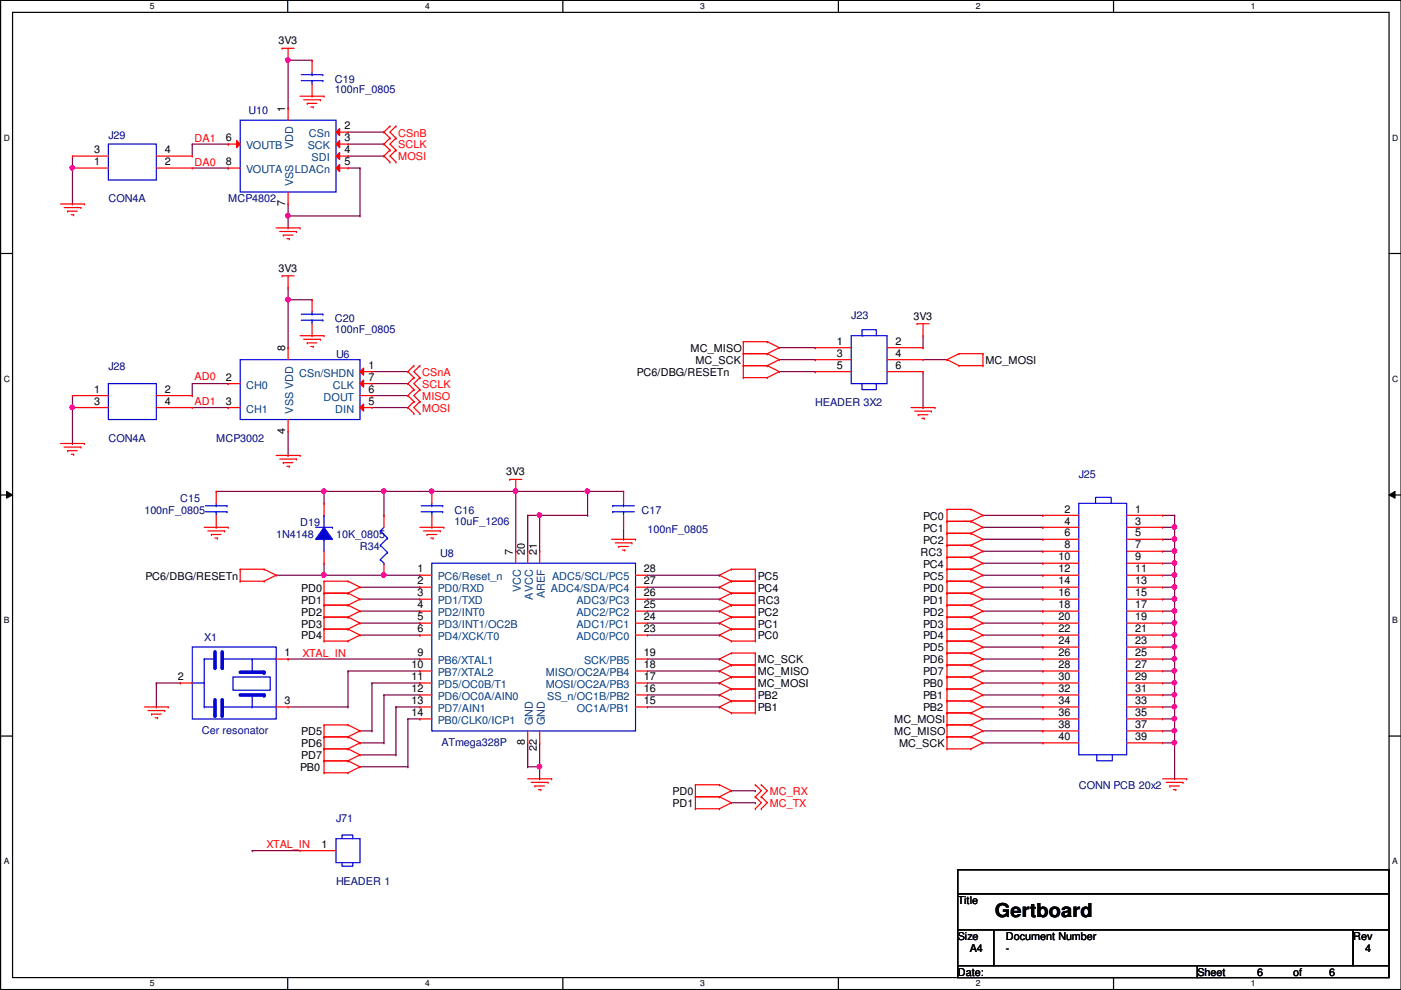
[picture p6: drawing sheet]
<svg xmlns="http://www.w3.org/2000/svg" width="297mm" height="210mm" viewBox="0 0 297 210" stroke-linecap="round" stroke-linejoin="round" font-family="sans-serif">
<path d="M.1 .1h296.9v209.8h-296.9zM2.7 2.6h291.8v204.7h-291.8z" fill="none" stroke="#000" stroke-width=".25"/>
<g fill="#fff">
<path d="M31.8 .3h1v2.1h-1z"/>
<path d="M31.8 207.6h1v2h-1z"/>
</g>
<path d="M61 .1v2.5M61 207.3v2.6" fill="none" stroke="#000" stroke-width=".25"/>
<g fill="#fff">
<path d="M90.1 .3h1v2.1h-1z"/>
<path d="M90.1 207.6h1v2h-1z"/>
</g>
<path d="M119.3 .1v2.5M119.3 207.3v2.6" fill="none" stroke="#000" stroke-width=".25"/>
<g fill="#fff">
<path d="M148.5 .3h1v2.1h-1z"/>
<path d="M148.5 207.6h1v2h-1z"/>
</g>
<path d="M177.8 .1v2.5M177.8 207.3v2.6" fill="none" stroke="#000" stroke-width=".25"/>
<g fill="#fff">
<path d="M206.9 .3h1v2.1h-1z"/>
<path d="M206.9 207.6h1v2h-1z"/>
</g>
<path d="M236.1 .1v2.5M236.1 207.3v2.6" fill="none" stroke="#000" stroke-width=".25"/>
<g fill="#fff">
<path d="M265.2 .3h1v2.1h-1z"/>
<path d="M265.2 207.6h1v2h-1z"/>
<path d="M.8 28.2h1.3v2h-1.3z"/>
<path d="M295.2 28.2h1.3v2h-1.3z"/>
<path d="M.8 79.3h1.3v2.1h-1.3z"/>
<path d="M295.2 79.3h1.3v2.1h-1.3z"/>
</g>
<path d="M.1 53.8h2.6M294.5 53.8h2.5" fill="none" stroke="#000" stroke-width=".25"/>
<g fill="#fff">
<path d="M.8 130.6h1.2v2h-1.2z"/>
<path d="M295.2 130.6h1.2v2h-1.2z"/>
</g>
<path d="M.1 105h2.6M294.5 105h2.5" fill="none" stroke="#000" stroke-width=".25"/>
<path d="M1.4 104.2l1.3 .8-1.3 .7zM294.5 105l1.3-.8v1.5z" fill="#000"/>
<path d="M1.4 104.2l1.3 .8-1.3 .7zM294.5 105l1.3-.8v1.5z" fill="none" stroke="#000" stroke-width=".21"/>
<g fill="#fff">
<path d="M.8 181.7h1.1v2h-1.1z"/>
<path d="M295.2 181.7h1.1v2h-1.1z"/>
</g>
<path d="M.1 156.1h2.6M294.5 156.1h2.5" fill="none" stroke="#000" stroke-width=".25"/>
<path d="M109.3 116.9h.1M109.3 104.2v12.7" fill="none" stroke="#800040" stroke-width=".25"/>
<circle cx="109.3" cy="104.2" r=".48" fill="#f0f"/>
<circle cx="109.3" cy="104.2" r=".48" fill="none" stroke="#f0f" stroke-width=".25"/>
<g fill="none" stroke="#800040" stroke-width=".25">
<path d="M45.8 104.2h22.9M68.7 104.2h.1M76.3 124.5h12.7M76.3 127.1h12.7M76.3 129.6h12.7M76.3 132.2h12.7M76.3 134.7h12.7M89 124.5h.1M89 127.1h.1M89 129.6h.1M89 132.2h.1M89 134.7h.1"/>
<path d="M137.3 124.5h15.2M137.3 122h15.2M152.5 124.5h.1M152.5 122h.1M114.4 157.6v5M137.3 149.9h15.2M152.5 149.9h.1M114.4 162.6h.1"/>
</g>
<circle cx="68.7" cy="104.2" r=".48" fill="#f0f"/>
<circle cx="68.7" cy="104.2" r=".48" fill="none" stroke="#f0f" stroke-width=".25"/>
<g fill="none" stroke="#800040" stroke-width=".25">
<path d="M61.1 12.8v10.1M61.1 22.9h.1M40.8 83.9h.1M48.4 81.4h.1M48.4 81.4h-7.6v2.5M61.1 96.6h.1M61.1 91.5v5.1M78.9 86.4h7.6M78.9 83.9h7.6M86.5 86.4h.1M86.5 83.9h.1M111.9 157.6v5"/>
<path d="M111.9 162.6h.1"/>
</g>
<circle cx="61" cy="12.7" r=".48" fill="#f0f"/>
<circle cx="61" cy="12.7" r=".48" fill="none" stroke="#f0f" stroke-width=".25"/>
<path d="M61.1 12.8h5.1M66.2 12.8h.1M73.8 30.6h7.6M73.8 33.1h7.6M81.4 30.6h.1M81.4 33.1h.1M78.9 81.4h7.6M86.5 81.4h.1M249 155h.1M249 152.5v2.5" fill="none" stroke="#800040" stroke-width=".25"/>
<circle cx="249" cy="155" r=".48" fill="#f0f"/>
<circle cx="249" cy="155" r=".48" fill="none" stroke="#f0f" stroke-width=".25"/>
<path d="M249 111.8h.1M249 109.3v2.5" fill="none" stroke="#800040" stroke-width=".25"/>
<circle cx="249" cy="111.8" r=".48" fill="#f0f"/>
<circle cx="249" cy="111.8" r=".48" fill="none" stroke="#f0f" stroke-width=".25"/>
<path d="M249 137.2h.1M249 134.7v2.5" fill="none" stroke="#800040" stroke-width=".25"/>
<circle cx="249" cy="137.2" r=".48" fill="#f0f"/>
<circle cx="249" cy="137.2" r=".48" fill="none" stroke="#f0f" stroke-width=".25"/>
<path d="M58.5 122h10.2M68.7 122h.1M137.3 127.1h.1M137.3 132.2h15.2M137.3 134.7h15.2M137.3 129.6h15.2M137.3 127.1h15.2M152.5 132.2h.1M152.5 134.7h.1M152.5 129.6h.1M76.3 162.6h10.2M86.5 162.6h.1" fill="none" stroke="#800040" stroke-width=".25"/>
<circle cx="68.7" cy="122" r=".48" fill="#f0f"/>
<circle cx="68.7" cy="122" r=".48" fill="none" stroke="#f0f" stroke-width=".25"/>
<path d="M81.4 109.3h.1M81.4 104.2v5.1M91.6 104.2h17.7M109.3 104.2h.1M81.4 122h7.6M89 122h.1" fill="none" stroke="#800040" stroke-width=".25"/>
<circle cx="81.4" cy="104.2" r=".48" fill="#f0f"/>
<circle cx="81.4" cy="104.2" r=".48" fill="none" stroke="#f0f" stroke-width=".25"/>
<path d="M109.3 104.2h22.9M111.9 109.3h.1M111.9 109.3v7.6M111.9 109.3h2.5M114.4 109.3h.1M124.6 104.2h.1M132.2 114.4h.1M132.2 104.2h.1M132.2 111.8v2.6" fill="none" stroke="#800040" stroke-width=".25"/>
<circle cx="114.4" cy="109.3" r=".48" fill="#f0f"/>
<circle cx="114.4" cy="109.3" r=".48" fill="none" stroke="#f0f" stroke-width=".25"/>
<path d="M124.6 104.2h.1M124.6 104.2v5.1" fill="none" stroke="#800040" stroke-width=".25"/>
<circle cx="124.5" cy="104.2" r=".48" fill="#f0f"/>
<circle cx="124.5" cy="104.2" r=".48" fill="none" stroke="#f0f" stroke-width=".25"/>
<path d="M165.2 78.8h7.6M172.8 78.8h.1M195.7 73.7h.1M195.7 71.2v2.5M195.7 78.8v7.6M195.7 86.4h.1M81.4 104.2h10.2M91.6 104.2h.1M114.4 109.3h.1M114.4 109.3v7.6M114.4 109.3h10.2M124.6 109.3h.1" fill="none" stroke="#800040" stroke-width=".25"/>
<circle cx="91.5" cy="104.2" r=".48" fill="#f0f"/>
<circle cx="91.5" cy="104.2" r=".48" fill="none" stroke="#f0f" stroke-width=".25"/>
<path d="M68.7 119.5v2.5M68.7 122h.1M68.7 122h12.7M81.4 122h.1" fill="none" stroke="#800040" stroke-width=".25"/>
<circle cx="81.4" cy="122" r=".48" fill="#f0f"/>
<circle cx="81.4" cy="122" r=".48" fill="none" stroke="#f0f" stroke-width=".25"/>
<g fill="none" stroke="#800040" stroke-width=".25">
<path d="M15.4 35.6h.1M15.4 33.1v2.5M73.8 28h7.6M81.4 28h.1M78.9 78.8h7.6M86.5 78.8h.1M195.7 76.3h5.1M200.8 76.3h.1M68.7 104.2h.1M68.7 104.2v2.6M68.7 104.2h12.7M81.4 104.2h.1"/>
<path d="M61.1 139.8h.1M61.1 139.8h27.9M137.3 139.8h15.2M152.5 139.8h.1M33.1 144.9h.1M33.1 144.9h5.1M61.1 149.9h12.7M73.8 142.3h.1M73.8 149.9h.1M73.8 142.3h15.2M73.8 142.3v7.6M78.9 144.9h.1"/>
<path d="M78.9 144.9v10.1M81.4 157.6h.1M81.4 147.4v10.2M83.9 149.9h.1M83.9 149.9v10.2M89 142.3h.1M137.3 142.3h15.2M137.3 144.9h15.2M152.5 142.3h.1M152.5 144.9h.1M155.1 167.7h5M155.1 170.3h5"/>
<path d="M160.1 167.7h.1M160.1 170.3h.1"/>
</g>
<circle cx="15.3" cy="35.6" r=".48" fill="#f0f"/>
<circle cx="15.3" cy="35.6" r=".48" fill="none" stroke="#f0f" stroke-width=".25"/>
<path d="M249 144.9h.1M249 142.3v2.6" fill="none" stroke="#800040" stroke-width=".25"/>
<circle cx="249" cy="144.8" r=".48" fill="#f0f"/>
<circle cx="249" cy="144.8" r=".48" fill="none" stroke="#f0f" stroke-width=".25"/>
<g fill="none" stroke="#800040" stroke-width=".25">
<path d="M40.8 35.6h7.6M48.4 35.6h.1M73.8 35.6h2.5M76.3 35.6h.1M76.3 35.6v10.2M61.1 48.3h.1M61.1 45.8v2.5M76.3 45.8h.1M15.4 94.1h.1M15.4 86.4v7.7M208.4 114.4h12.7M221.1 114.4h.1"/>
<path d="M246.5 116.9h2.5M249 116.9h.1M246.5 132.2h2.5M249 132.2h.1M249 139.8h.1M249 137.2v2.6M249 157.6v7.6M249 165.2h.1"/>
</g>
<circle cx="249" cy="139.7" r=".48" fill="#f0f"/>
<circle cx="249" cy="139.7" r=".48" fill="none" stroke="#f0f" stroke-width=".25"/>
<g fill="none" stroke="#800040" stroke-width=".25">
<path d="M15.4 35.6v7.7M15.4 43.3h.1M246.5 114.4h2.5M249 114.4h.1M208.4 139.8h12.7M221.1 139.8h.1M246.5 124.5h2.5M246.5 139.8h2.5M249 124.5h.1M249 139.8h.1M76.3 155h2.6M78.9 155h.1"/>
<path d="M81.4 147.4h.1M81.4 147.4h7.6M249 149.9h.1M249 147.4v2.5"/>
</g>
<circle cx="249" cy="149.9" r=".48" fill="#f0f"/>
<circle cx="249" cy="149.9" r=".48" fill="none" stroke="#f0f" stroke-width=".25"/>
<path d="M249 152.5h.1M249 149.9v2.6" fill="none" stroke="#800040" stroke-width=".25"/>
<circle cx="249" cy="152.4" r=".48" fill="#f0f"/>
<circle cx="249" cy="152.4" r=".48" fill="none" stroke="#f0f" stroke-width=".25"/>
<path d="M246.5 109.3h2.5M249 109.3h.1M249 114.4h.1M249 111.8v2.6M246.5 149.9h2.5M249 147.4h.1M249 149.9h.1M249 144.9v2.5" fill="none" stroke="#800040" stroke-width=".25"/>
<circle cx="249" cy="114.3" r=".48" fill="#f0f"/>
<circle cx="249" cy="114.3" r=".48" fill="none" stroke="#f0f" stroke-width=".25"/>
<path d="M78.9 144.9h10.1M89 144.9h.1M249 157.6h.1M249 155v2.6" fill="none" stroke="#800040" stroke-width=".25"/>
<circle cx="249" cy="157.5" r=".48" fill="#f0f"/>
<circle cx="249" cy="157.5" r=".48" fill="none" stroke="#f0f" stroke-width=".25"/>
<path d="M208.4 122h12.7M221.1 122h.1M249 132.2h.1M249 129.6v2.6" fill="none" stroke="#800040" stroke-width=".25"/>
<circle cx="249" cy="132.1" r=".48" fill="#f0f"/>
<circle cx="249" cy="132.1" r=".48" fill="none" stroke="#f0f" stroke-width=".25"/>
<path d="M61.1 45.8h.1M61.1 43.3v2.5" fill="none" stroke="#800040" stroke-width=".25"/>
<circle cx="61" cy="45.8" r=".48" fill="#f0f"/>
<circle cx="61" cy="45.8" r=".48" fill="none" stroke="#f0f" stroke-width=".25"/>
<path d="M114.4 165.2h.1M114.4 162.6v2.6" fill="none" stroke="#800040" stroke-width=".25"/>
<circle cx="114.4" cy="162.6" r=".48" fill="#f0f"/>
<circle cx="114.4" cy="162.6" r=".48" fill="none" stroke="#f0f" stroke-width=".25"/>
<path d="M61.1 45.8h.1M61.1 45.8h15.2M249 119.5h.1M249 116.9v2.6M208.4 132.2h12.7M221.1 132.2h.1M86.5 152.5h.1M86.5 152.5v10.1M246.5 155h2.5M249 155h.1" fill="none" stroke="#800040" stroke-width=".25"/>
<circle cx="249" cy="119.4" r=".48" fill="#f0f"/>
<circle cx="249" cy="119.4" r=".48" fill="none" stroke="#f0f" stroke-width=".25"/>
<path d="M208.4 109.3h12.7M221.1 109.3h.1M246.5 119.5h2.5M249 119.5h.1M208.4 129.6h12.7M221.1 129.6h.1M246.5 134.7h2.5M249 134.7h.1M249 127.1h.1M249 124.5v2.6M208.4 144.9h12.7M221.1 144.9h.1" fill="none" stroke="#800040" stroke-width=".25"/>
<circle cx="249" cy="127" r=".48" fill="#f0f"/>
<circle cx="249" cy="127" r=".48" fill="none" stroke="#f0f" stroke-width=".25"/>
<path d="M249 124.5h.1M249 122v2.5" fill="none" stroke="#800040" stroke-width=".25"/>
<circle cx="249" cy="124.5" r=".48" fill="#f0f"/>
<circle cx="249" cy="124.5" r=".48" fill="none" stroke="#f0f" stroke-width=".25"/>
<path d="M15.4 86.4h.1M15.4 83.9v2.5M76.3 160.1h7.6M83.9 160.1h.1" fill="none" stroke="#800040" stroke-width=".25"/>
<circle cx="15.3" cy="86.4" r=".48" fill="#f0f"/>
<circle cx="15.3" cy="86.4" r=".48" fill="none" stroke="#f0f" stroke-width=".25"/>
<path d="M246.5 111.8h2.5M249 111.8h.1M246.5 122h2.5M249 122h.1M246.5 147.4h2.5M249 147.4h.1" fill="none" stroke="#800040" stroke-width=".25"/>
<circle cx="249" cy="147.4" r=".48" fill="#f0f"/>
<circle cx="249" cy="147.4" r=".48" fill="none" stroke="#f0f" stroke-width=".25"/>
<path d="M249 129.6h.1M249 127.1v2.5" fill="none" stroke="#800040" stroke-width=".25"/>
<circle cx="249" cy="129.6" r=".48" fill="#f0f"/>
<circle cx="249" cy="129.6" r=".48" fill="none" stroke="#f0f" stroke-width=".25"/>
<g fill="none" stroke="#800040" stroke-width=".25">
<path d="M208.4 111.8h12.7M221.1 111.8h.1M249 116.9h.1M249 114.4v2.5M246.5 129.6h2.5M246.5 127.1h2.5M246.5 137.2h2.5M249 129.6h.1M249 127.1h.1M249 137.2h.1M76.3 157.6h.1M76.3 157.6h5.1"/>
<path d="M83.9 149.9h5.1M89 149.9h.1M208.4 147.4h12.7M221.1 147.4h.1M246.5 144.9h2.5M246.5 142.3h2.5M246.5 152.5h2.5M249 144.9h.1M249 142.3h.1M249 152.5h.1M111.9 162.6h2.5M114.4 162.6h.1"/>
</g>
<circle cx="249" cy="116.9" r=".48" fill="#f0f"/>
<circle cx="249" cy="116.9" r=".48" fill="none" stroke="#f0f" stroke-width=".25"/>
<path d="M249 139.8v2.5M208.4 142.3h12.7M221.1 142.3h.1M249 142.3h.1" fill="none" stroke="#800040" stroke-width=".25"/>
<circle cx="249" cy="142.3" r=".48" fill="#f0f"/>
<circle cx="249" cy="142.3" r=".48" fill="none" stroke="#f0f" stroke-width=".25"/>
<g fill="none" stroke="#800040" stroke-width=".25">
<path d="M208.4 119.5h12.7M208.4 116.9h12.7M221.1 119.5h.1M221.1 116.9h.1M249 119.5v2.5M208.4 134.7h12.7M208.4 137.2h12.7M208.4 127.1h12.7M221.1 134.7h.1M221.1 137.2h.1M221.1 127.1h.1M249 122h.1"/>
<path d="M33.1 149.9h.1M33.1 144.9v5"/>
</g>
<circle cx="249" cy="122" r=".48" fill="#f0f"/>
<circle cx="249" cy="122" r=".48" fill="none" stroke="#f0f" stroke-width=".25"/>
<path d="M249 134.7h.1M249 132.2v2.5M86.5 152.5h2.5M89 152.5h.1" fill="none" stroke="#800040" stroke-width=".25"/>
<circle cx="249" cy="134.7" r=".48" fill="#f0f"/>
<circle cx="249" cy="134.7" r=".48" fill="none" stroke="#f0f" stroke-width=".25"/>
<g fill="none" stroke="#800040" stroke-width=".25">
<path d="M40.8 30.6h.1M40.8 30.6v2.5M40.8 30.6h7.6M48.4 30.6h.1M61.1 73.7h.1M66.2 63.6h.1M66.2 63.6h-5.1v10.1M40.8 86.4h7.6M48.4 86.4h.1M208.4 124.5h12.7M221.1 124.5h.1M137.3 147.4h15.2"/>
<path d="M152.5 147.4h.1M208.4 157.6h12.7M208.4 149.9h12.7M208.4 152.5h12.7M208.4 155h12.7M221.1 157.6h.1M221.1 149.9h.1M221.1 152.5h.1M221.1 155h.1M246.5 157.6h2.5M249 157.6h.1"/>
</g>
<circle cx="61" cy="63.5" r=".48" fill="#f0f"/>
<circle cx="61" cy="63.5" r=".48" fill="none" stroke="#f0f" stroke-width=".25"/>
<path d="M61.1 63.6h.1M61.1 61v2.6M165.2 76.3h7.6M165.2 73.7h7.6M172.8 76.3h.1M172.8 73.7h.1M53.5 180.4h.1M53.5 180.4h10.1" fill="none" stroke="#800040" stroke-width=".25"/>
<g fill="none" stroke="#f00" stroke-width=".25">
<path d="M59.8 10.2h.1M59.8 10.2h2.6M61.1 12.8h.1M61.1 10.2v2.6M63.6 20.4h5.1M64.4 21.2h3.5M65.1 21.9h.1M65.1 21.9h2.1M65.9 22.7h.5M66.4 22.7h.1M67.9 21.2h.1M68.7 20.4h.1"/>
<path d="M82.7 31.8h.1M82.7 34.4h.1M82.7 29.3h.1M82.7 26.8h.1M82.7 31.8l-1.3 1.3 1.3 1.3M82.7 29.3l-1.3 1.3 1.3 1.2M82.7 26.8l-1.3 1.2 1.3 1.3M83.9 34.4h.1M83.9 31.8h.1M83.9 29.3h.1M83.9 26.8h.1M83.9 31.8l-1.2 1.3 1.2 1.3"/>
<path d="M83.9 29.3l-1.2 1.3 1.2 1.2M83.9 26.8l-1.2 1.2 1.2 1.3M12.8 43.3h5.1M13.6 44h3.5M14.3 44.8h.1M14.3 44.8h2.1M15.1 45.6h.5M15.6 45.6h.1M17.1 44h.1M17.9 43.3h.1M58.5 48.3h5.1M59.3 49.1h3.6"/>
<path d="M59.8 58.5h.1M59.8 58.5h2.6M60.1 49.9h.1M60.1 49.9h2M60.8 50.6h.5M61.1 58.5v2.5M61.3 50.6h.1M62.9 49.1h.1M63.6 48.3h.1M61.1 61h.1M63.6 71.2h5.1M64.4 72h3.5"/>
<path d="M65.1 72.7h.1M65.1 72.7h2.1M65.9 73.5h.5M66.4 73.5h.1M67.9 72h.1M68.7 71.2h.1M87.8 77.6h.1M87.8 77.6l-1.3 1.2 1.3 1.3M89 77.6h.1M89 77.6l-1.2 1.2 1.2 1.3M157.6 77.6h.1M157.6 75h.1"/>
<path d="M157.6 72.5h.1M157.6 77.6h5.1M157.6 72.5v7.6M157.6 75h5.1M157.6 72.5h5.1M162.7 77.6h.1M162.7 75h.1M162.7 72.5h.1M162.7 77.6l2.5 1.2M162.7 75l2.5 1.3M162.7 72.5l2.5 1.2M165.2 78.8h.1"/>
<path d="M165.2 76.3h.1M165.2 73.7h.1M165.2 78.8l-2.5 1.3M165.2 76.3l-2.5 1.3M165.2 73.7l-2.5 1.3M194.4 68.7h.1M194.4 68.7h2.6M195.7 71.2h.1M195.7 68.7v2.5M200.8 76.3h.1M200.8 76.3l2.5 1.3M203.3 75h.1"/>
<path d="M203.3 77.6h.1M203.3 77.6h5.1M203.3 75h5.1M203.3 75l-2.5 1.3M208.4 77.6h.1M208.4 75h.1M208.4 75v2.6M12.8 94.1h5.1M13.6 94.8h3.5M14.3 95.6h.1M14.3 95.6h2.1M15.1 96.4h.5"/>
<path d="M15.6 96.4h.1M17.1 94.8h.1M17.9 94.1h.1M58.5 96.6h5.1M59.3 97.4h3.6M60.1 98.1h.1M60.1 98.1h2M60.8 98.9h.5M61.3 98.9h.1M62.9 97.4h.1M63.6 96.6h.1M87.8 82.6h.1"/>
<path d="M87.8 85.2h.1M87.8 87.7h.1M87.8 80.1h.1M87.8 82.6l-1.3 1.3 1.3 1.3M87.8 85.2l-1.3 1.2 1.3 1.3M87.8 80.1l-1.3 1.3 1.3 1.2M89 85.2h.1M89 82.6h.1M89 87.7h.1M89 80.1h.1M89 82.6l-1.2 1.3 1.2 1.3M89 85.2l-1.2 1.2 1.2 1.3"/>
<path d="M89 80.1l-1.2 1.3 1.2 1.2M157.6 80.1h.1M157.6 80.1h5.1M162.7 80.1h.1M193.2 86.4h5M193.9 87.2h3.6M194.7 88h.1M194.7 88h2M195.4 88.7h.6M196 88.7h.1M197.5 87.2h.1M198.2 86.4h.1"/>
<path d="M43.3 111.8h5.1M44.1 112.6h3.5M44.8 113.4h.1M44.8 113.4h2.1M45.6 114.1h.5M46.1 114.1h.1M47.6 112.6h.1M48.4 111.8h.1M89 111.8h5.1M89.8 112.6h3.5M90.5 113.4h.1M90.5 113.4h2.1"/>
<path d="M91.3 114.1h.5M91.8 114.1h.1M93.3 112.6h.1M94.1 111.8h.1M108.1 101.7h.1M108.1 101.7h2.5M109.3 104.2h.1M109.3 101.7v2.5M129.7 114.4h5M130.4 115.1h3.6M131.2 115.9h.1M131.2 115.9h2"/>
<path d="M131.9 116.7h.6M132.5 116.7h.1M134 115.1h.1M134.7 114.4h.1M200.8 110.6h.1M200.8 113.1h.1M200.8 118.2h.1M200.8 108h.1M200.8 115.7h.1M200.8 113.1h5.1M200.8 110.6h5.1M200.8 108v50.8"/>
<path d="M200.8 118.2h5.1M200.8 108h5.1M200.8 115.7h5.1M205.9 113.1h.1M205.9 110.6h.1M205.9 118.2h.1M205.9 108h.1M205.9 115.7h.1M205.9 110.6l2.5 1.2M205.9 118.2l2.5 1.3M205.9 108l2.5 1.3M205.9 113.1l2.5 1.3"/>
<path d="M205.9 115.7l2.5 1.2M208.4 111.8h.1M208.4 119.5h.1M208.4 109.3h.1M208.4 114.4h.1M208.4 116.9h.1M208.4 111.8l-2.5 1.3M208.4 119.5l-2.5 1.2M208.4 109.3l-2.5 1.3M208.4 114.4l-2.5 1.3M208.4 116.9l-2.5 1.3M50.9 123.3h.1"/>
<path d="M50.9 120.7h.1M50.9 123.3h5.1M50.9 120.7h5.1M50.9 120.7v2.6M56 120.7h.1M56 123.3h.1M56 120.7l2.5 1.3M58.5 122h.1M58.5 122l-2.5 1.3M68.7 125.8h.1M68.7 123.3h.1M68.7 128.4h.1"/>
<path d="M68.7 130.9h.1M68.7 133.4h.1M68.7 136h.1M68.7 123.3h5.1M68.7 125.8h5.1M68.7 123.3v12.7M68.7 128.4h5.1M68.7 130.9h5.1M68.7 133.4h5.1M68.7 136h5.1M73.8 123.3h.1M73.8 125.8h.1"/>
<path d="M73.8 128.4h.1M73.8 130.9h.1M73.8 133.4h.1M73.8 136h.1M73.8 123.3l2.5 1.2M73.8 125.8l2.5 1.3M73.8 128.4l2.5 1.2M73.8 130.9l2.5 1.3M73.8 133.4l2.5 1.3M76.3 124.5h.1M76.3 127.1h.1M76.3 129.6h.1"/>
<path d="M76.3 132.2h.1M76.3 134.7h.1M76.3 124.5l-2.5 1.3M76.3 127.1l-2.5 1.3M76.3 129.6l-2.5 1.3M76.3 132.2l-2.5 1.2M76.3 134.7l-2.5 1.3M152.5 124.5h.1M152.5 122h.1M152.5 134.7h.1M152.5 132.2h.1M152.5 129.6h.1"/>
<path d="M152.5 127.1h.1M152.5 139.8h.1M152.5 124.5l2.6 1.3M152.5 122l2.6 1.3M152.5 134.7l2.6 1.3M152.5 132.2l2.6 1.2M152.5 129.6l2.6 1.3M152.5 127.1l2.6 1.3M152.5 139.8l2.6 1.3M155.1 123.3h.1M155.1 125.8h.1M155.1 120.7h.1"/>
<path d="M155.1 133.4h.1M155.1 136h.1M155.1 130.9h.1M155.1 128.4h.1M155.1 138.5h.1M155.1 123.3h5M155.1 125.8h5M155.1 128.4h5M155.1 130.9h5M155.1 133.4h5M155.1 136h5M155.1 123.3l-2.6 1.2"/>
<path d="M155.1 120.7h5M155.1 120.7l-2.6 1.3M155.1 133.4l-2.6 1.3M155.1 130.9l-2.6 1.3M155.1 128.4l-2.6 1.2M155.1 125.8l-2.6 1.3M155.1 138.5h5M155.1 138.5l-2.6 1.3M160.1 125.8h.1M160.1 123.3h.1M160.1 120.7h.1M160.1 136h.1"/>
<path d="M160.1 133.4h.1M160.1 130.9h.1M160.1 128.4h.1M160.1 138.5h.1M160.1 120.7v15.3M160.1 138.5v12.7M200.8 120.7h.1M200.8 123.3h.1M200.8 125.8h.1M200.8 138.5h.1M200.8 136h.1M200.8 133.4h.1"/>
<path d="M200.8 130.9h.1M200.8 128.4h.1M200.8 123.3h5.1M200.8 125.8h5.1M200.8 128.4h5.1M200.8 130.9h5.1M200.8 133.4h5.1M200.8 136h5.1M200.8 120.7h5.1M200.8 138.5h5.1M205.9 120.7h.1M205.9 123.3h.1"/>
<path d="M205.9 125.8h.1M205.9 136h.1M205.9 138.5h.1M205.9 130.9h.1M205.9 133.4h.1M205.9 128.4h.1M205.9 120.7l2.5 1.3M205.9 123.3l2.5 1.2M205.9 136l2.5 1.2M205.9 130.9l2.5 1.3M205.9 138.5l2.5 1.3M205.9 128.4l2.5 1.2"/>
<path d="M205.9 133.4l2.5 1.3M205.9 125.8l2.5 1.3M208.4 122h.1M208.4 124.5h.1M208.4 137.2h.1M208.4 132.2h.1M208.4 139.8h.1M208.4 129.6h.1M208.4 134.7h.1M208.4 127.1h.1M208.4 122l-2.5 1.3M208.4 124.5l-2.5 1.3"/>
<path d="M208.4 137.2l-2.5 1.3M208.4 132.2l-2.5 1.2M208.4 139.8l-2.5 1.3M208.4 129.6l-2.5 1.3M208.4 134.7l-2.5 1.3M208.4 127.1l-2.5 1.3M30.6 149.9h5.1M31.4 150.7h3.5M32.1 151.5h.1M32.1 151.5h2.1M32.9 152.2h.5M33.4 152.2h.1"/>
<path d="M34.9 150.7h.1M35.7 149.9h.1M68.7 158.8h.1M68.7 156.3h.1M68.7 153.8h.1M68.7 153.8v10.1M68.7 156.3h5.1M68.7 158.8h5.1M68.7 153.8h5.1M73.8 156.3h.1M73.8 158.8h.1M73.8 153.8h.1"/>
<path d="M73.8 156.3l2.5 1.3M73.8 153.8l2.5 1.2M73.8 158.8l2.5 1.3M76.3 157.6h.1M76.3 155h.1M76.3 157.6l-2.5 1.2M76.3 155l-2.5 1.3M152.5 149.9h.1M152.5 142.3h.1M152.5 144.9h.1M152.5 147.4h.1M152.5 149.9l2.6 1.3"/>
<path d="M152.5 142.3l2.6 1.3M152.5 144.9l2.6 1.2M152.5 147.4l2.6 1.3M155.1 148.7h.1M155.1 151.2h.1M155.1 141.1h.1M155.1 143.6h.1M155.1 146.1h.1M155.1 148.7h5M155.1 148.7l-2.6 1.2M155.1 151.2h5M155.1 141.1h5"/>
<path d="M155.1 143.6h5M155.1 146.1h5M155.1 141.1l-2.6 1.2M155.1 143.6l-2.6 1.3M155.1 146.1l-2.6 1.3M160.1 151.2h.1M160.1 148.7h.1M160.1 141.1h.1M160.1 143.6h.1M160.1 146.1h.1M200.8 141.1h.1M200.8 143.6h.1"/>
<path d="M200.8 146.1h.1M200.8 148.7h.1M200.8 151.2h.1M200.8 153.8h.1M200.8 156.3h.1M200.8 158.8h.1M200.8 148.7h5.1M200.8 151.2h5.1M200.8 156.3h5.1M200.8 158.8h5.1M200.8 153.8h5.1M200.8 141.1h5.1"/>
<path d="M200.8 143.6h5.1M200.8 146.1h5.1M205.9 141.1h.1M205.9 143.6h.1M205.9 148.7h.1M205.9 146.1h.1M205.9 151.2h.1M205.9 153.8h.1M205.9 156.3h.1M205.9 158.8h.1M205.9 151.2l2.5 1.3M205.9 156.3l2.5 1.3"/>
<path d="M205.9 153.8l2.5 1.2M205.9 141.1l2.5 1.2M205.9 146.1l2.5 1.3M205.9 143.6l2.5 1.3M205.9 148.7l2.5 1.2M208.4 142.3h.1M208.4 147.4h.1M208.4 144.9h.1M208.4 149.9h.1M208.4 152.5h.1M208.4 155h.1M208.4 157.6h.1"/>
<path d="M208.4 142.3l-2.5 1.3M208.4 147.4l-2.5 1.3M208.4 144.9l-2.5 1.2M208.4 149.9l-2.5 1.3M208.4 152.5l-2.5 1.3M208.4 155l-2.5 1.3M208.4 157.6l-2.5 1.2M68.7 163.9h.1M68.7 161.4h.1M68.7 161.4h5.1M68.7 163.9h5.1M73.8 161.4h.1"/>
<path d="M73.8 163.9h.1M73.8 161.4l2.5 1.2M76.3 162.6h.1M76.3 160.1h.1M76.3 162.6l-2.5 1.3M76.3 160.1l-2.5 1.3M111.9 165.2h5.1M112.6 165.9h3.6M113.4 166.7h.1M113.4 166.7h2M114.2 167.5h.5M114.7 167.5h.1"/>
<path d="M116.2 165.9h.1M117 165.2h.1M147.4 169h.1M147.4 166.5h.1M147.4 171.5h.1M147.4 166.5h5.1M147.4 169h5.1M147.4 166.5v5M147.4 171.5h5.1M152.5 166.5h.1M152.5 169h.1M152.5 171.5h.1"/>
<path d="M152.5 166.5l2.6 1.2M152.5 169l2.6 1.3M155.1 167.7h.1M155.1 170.3h.1M155.1 167.7l-2.6 1.3M155.1 170.3l-2.6 1.2M160.1 166.5h.1M160.1 169h.1M160.1 171.5h.1M160.1 166.5l1.3 1.2-1.3 1.3M160.1 169l1.3 1.3-1.3 1.2M161.4 166.5h.1"/>
<path d="M161.4 169h.1M161.4 171.5h.1M161.4 166.5l1.3 1.2-1.3 1.3M161.4 169l1.3 1.3-1.3 1.2M246.5 165.2h5.1M247.3 165.9h3.5M248 166.7h.1M248 166.7h2.1M248.8 167.5h.5M249.3 167.5h.1M250.8 165.9h.1M251.6 165.2h.1"/>
</g>
<path d="M203.1 184.5h91.4v5.1h-91.4zM203.1 189.6h91.4v7.6h-91.4zM203.1 197.2h7.6v7.6h-7.6zM210.7 197.2h76.2v7.6h-76.2zM286.9 197.2h7.6v7.6h-7.6zM203.1 204.8h50.8v2.5h-50.8zM253.9 204.8h40.6v2.5h-40.6z" fill="none" stroke="#000" stroke-width=".25"/>
<path d="M66.9 111.8h3.6M68.7 114.4h.1M68.7 109.3h.1M68.7 109.3v2.5M68.7 114.4v2.5M70.5 111.8h.1" fill="none" stroke="#00f" stroke-width=".25"/>
<path d="M68.7 111.8l1.8 2.6h-3.6z" fill-rule="evenodd" fill="#00f"/>
<g fill="none" stroke="#00f" stroke-width=".25">
<path d="M63.9 17.1h4.5M63.9 15.8h4.5M66.2 15.8h.1M66.2 17.1h.1M66.2 15.3v.5M66.2 17.1v.8M68.4 17.1h.1M68.4 15.8h.1M23 30.6h10.1v7.6h-10.1zM43.6 108.5h4.5M43.6 107.3h4.5M45.8 107.3h.1"/>
<path d="M45.8 108.5h.1M45.8 106.8v.5M45.8 108.5v.8M48.1 108.5h.1M48.1 107.3h.1M68.7 111.8l1.8 2.6h-3.6zM49.4 143.6h7.9v2.8h-7.9z"/>
</g>
<g fill="none" stroke="#f00" stroke-width=".25">
<path d="M66.2 12.8h.1M66.2 12.8v2.5M66.2 17.9v2.5M15.4 35.6h.1M15.4 33.1h.1M15.4 35.6h7.6M15.4 33.1h7.6M33.1 35.6h7.7M33.1 33.1h7.7M40.8 35.6h.1M40.8 33.1h.1M66.2 20.4h.1"/>
<path d="M45.8 104.2h.1M45.8 111.8h.1M45.8 104.2v2.6M45.8 109.3v2.5M68.7 119.5h.1M68.7 106.8h.1M68.7 106.8v2.5M68.7 116.9v2.6"/>
</g>
<path d="M50.9 142.6h5.1" fill="none" stroke="#00f" stroke-width=".76"/>
<circle cx="56" cy="142.6" r=".38" fill="#00f"/>
<path d="M50.9 147.4h5.1" fill="none" stroke="#00f" stroke-width=".76"/>
<circle cx="56" cy="147.4" r=".38" fill="#00f"/>
<path d="M47.1 139.8h.1M47.1 139.8h11.4M53.5 139.8h.1M53.5 139.8v2.5M53.5 142.3h.1M53.5 149.9h.1M53.5 147.4h.1M53.5 147.4v2.5M53.5 149.9h5" fill="none" stroke="#00f" stroke-width=".25"/>
<path d="M47.1 138.3v3.3" fill="none" stroke="#00f" stroke-width=".76"/>
<circle cx="47.1" cy="141.6" r=".38" fill="#00f"/>
<path d="M45.6 138.3v3.3" fill="none" stroke="#00f" stroke-width=".76"/>
<circle cx="45.6" cy="141.6" r=".38" fill="#00f"/>
<path d="M43.3 139.8h.1M43.3 139.8h2.3M43.3 139.8v10.1M40.8 144.9h2.5M43.3 149.9h.1M43.3 144.9h.1M43.3 149.9h2.5M45.8 149.9h.1M47.4 149.9h.1M47.4 149.9h6.1" fill="none" stroke="#00f" stroke-width=".25"/>
<path d="M47.1 148.4v3.3" fill="none" stroke="#00f" stroke-width=".76"/>
<circle cx="47.1" cy="151.7" r=".38" fill="#00f"/>
<path d="M45.6 148.4v3.3" fill="none" stroke="#00f" stroke-width=".76"/>
<circle cx="45.6" cy="151.7" r=".38" fill="#00f"/>
<g fill="none" stroke="#00f" stroke-width=".25">
<path d="M50.9 25.5h20.3v15.2h-20.3zM63.9 67.9h4.5M63.9 66.6h4.5M66.2 66.6h.1M66.2 67.9h.1M66.2 66.1v.5M66.2 67.9v.8M68.4 67.9h.1M68.4 66.6h.1M23 81.4h10.1v7.6h-10.1zM89.3 108.5h4.5M89.3 107.3h4.5"/>
<path d="M91.6 107.3h.1M91.6 108.5h.1M91.6 106.8v.5M91.6 108.5v.8M93.8 108.5h.1M93.8 107.3h.1M228.7 106.8h10.2v53.3h-10.2zM232.3 106.8v-1.3h3.3v1.3M40.8 137.2h17.7v15.3h-17.7zM232.5 160.1v1.3h3.3v-1.3"/>
</g>
<g fill="none" stroke="#f00" stroke-width=".25">
<path d="M61.1 22.9h.1M61.1 22.9v2.6M66.2 63.6h.1M66.2 71.2h.1M66.2 63.6v2.5M66.2 68.7v2.5M15.4 83.9h.1M15.4 86.4h.1M15.4 83.9h7.6M15.4 86.4h7.6M33.1 83.9h7.7M33.1 86.4h7.7"/>
<path d="M40.8 83.9h.1M40.8 86.4h.1M91.6 104.2h.1M91.6 111.8h.1M91.6 104.2v2.6M91.6 109.3v2.5M221.1 109.3h.1M221.1 111.8h.1M221.1 114.4h.1M221.1 116.9h.1M221.1 119.5h.1M221.1 109.3h7.6"/>
<path d="M221.1 111.8h7.6M221.1 114.4h7.6M221.1 116.9h7.6M221.1 119.5h7.6M238.9 109.3h7.6M238.9 111.8h7.6M238.9 114.4h7.6M238.9 116.9h7.6M238.9 119.5h7.6M246.5 119.5h.1M246.5 116.9h.1M246.5 114.4h.1"/>
<path d="M246.5 111.8h.1M246.5 109.3h.1M58.5 139.8h2.6M61.1 139.8h.1M221.1 122h.1M221.1 124.5h.1M221.1 127.1h.1M221.1 129.6h.1M221.1 132.2h.1M221.1 137.2h.1M221.1 134.7h.1M221.1 139.8h.1"/>
<path d="M221.1 139.8h7.6M221.1 122h7.6M221.1 124.5h7.6M221.1 127.1h7.6M221.1 129.6h7.6M221.1 132.2h7.6M221.1 137.2h7.6M221.1 134.7h7.6M238.9 139.8h7.6M238.9 122h7.6M238.9 124.5h7.6M238.9 127.1h7.6"/>
<path d="M238.9 129.6h7.6M238.9 132.2h7.6M238.9 137.2h7.6M238.9 134.7h7.6M246.5 139.8h.1M246.5 137.2h.1M246.5 134.7h.1M246.5 132.2h.1M246.5 129.6h.1M246.5 127.1h.1M246.5 124.5h.1M246.5 122h.1"/>
<path d="M38.2 144.9h.1M38.2 144.9h2.6M58.5 149.9h2.6M61.1 149.9h.1M221.1 142.3h.1M221.1 144.9h.1M221.1 147.4h.1M221.1 149.9h.1M221.1 152.5h.1M221.1 155h.1M221.1 157.6h.1M221.1 144.9h7.6"/>
<path d="M221.1 149.9h7.6M221.1 142.3h7.6M221.1 147.4h7.6M221.1 152.5h7.6M221.1 155h7.6M221.1 157.6h7.6M238.9 144.9h7.6M238.9 149.9h7.6M238.9 142.3h7.6M238.9 147.4h7.6M238.9 152.5h7.6M238.9 155h7.6"/>
<path d="M238.9 157.6h7.6M246.5 157.6h.1M246.5 155h.1M246.5 152.5h.1M246.5 149.9h.1M246.5 147.4h.1M246.5 144.9h.1M246.5 142.3h.1"/>
</g>
<path d="M71.2 28l.8-.7v1.5z" fill="#f00"/>
<path d="M71.2 28l.8-.7v1.5zM71.2 28h2.6M73.8 28h.1" fill="none" stroke="#f00" stroke-width=".25"/>
<path d="M71.2 30.6l.8-.8v1.5z" fill="#f00"/>
<path d="M71.2 30.6l.8-.8v1.5zM71.2 30.6h2.6M73.8 30.6h.1" fill="none" stroke="#f00" stroke-width=".25"/>
<path d="M71.2 33.1l.8-.8v1.6z" fill="#f00"/>
<path d="M71.2 33.1l.8-.8v1.6zM71.2 33.1h2.6M73.8 33.1h.1" fill="none" stroke="#f00" stroke-width=".25"/>
<path d="M71.2 35.6l.8-.7v1.5z" fill="#f00"/>
<path d="M71.2 35.6l.8-.7v1.5zM71.2 35.6h2.6M73.8 35.6h.1" fill="none" stroke="#f00" stroke-width=".25"/>
<path d="M50.2 29.8l.7 .8-.7 .7z" fill="#f00"/>
<g fill="none" stroke="#f00" stroke-width=".25">
<path d="M48.4 30.6h.1M48.4 35.6h.1M48.4 30.6h2.5M48.4 35.6h2.5M50.2 29.8l.7 .8-.7 .7zM61.1 43.3h.1M61.1 40.7v2.6M61.1 73.7h.1M61.1 73.7v2.6M48.4 81.4h.1M48.4 86.4h.1M48.4 81.4h2.5"/>
<path d="M48.4 86.4h2.5M61.1 91.5h.1M61.1 89v2.5M81.4 109.3h.1M81.4 109.3v2.5M81.4 119.5v2.5M81.4 122h.1"/>
</g>
<g fill="none" stroke="#00f" stroke-width=".25">
<path d="M50.9 76.3h25.4v12.7h-25.4zM80.6 112.6h.1M80.6 115.7h.1M80.6 118.7h.1M80.6 112.6l1.6 1.5M80.6 115.7l1.6 1.5M80.6 118.7l.8 .8M81.4 119.5h.1M81.4 111.8l-.8 .8M82.2 114.1h.1M82.2 117.2h.1M82.2 114.1l-1.6 1.6"/>
<path d="M82.2 117.2l-1.6 1.5"/>
</g>
<path d="M76.3 78.8l.8-.7v1.5z" fill="#f00"/>
<path d="M76.3 78.8l.8-.7v1.5zM76.3 78.8h2.6M78.9 78.8h.1" fill="none" stroke="#f00" stroke-width=".25"/>
<path d="M76.3 81.4l.8-.8v1.5z" fill="#f00"/>
<path d="M76.3 81.4l.8-.8v1.5zM76.3 81.4h2.6M76.3 83.9h2.6M78.9 81.4h.1M78.9 83.9h.1" fill="none" stroke="#f00" stroke-width=".25"/>
<path d="M76.3 86.4l.8-.7v1.5z" fill="#f00"/>
<g fill="none" stroke="#f00" stroke-width=".25">
<path d="M172.8 73.7h.1M172.8 76.3h.1M172.8 78.8h.1M172.8 73.7h7.7M172.8 76.3h7.7M172.8 78.8h7.7M188.1 73.7h7.6M188.1 76.3h7.6M188.1 78.8h7.6M195.7 73.7h.1M195.7 76.3h.1M195.7 78.8h.1"/>
<path d="M76.3 86.4l.8-.7v1.5zM76.3 86.4h2.6M78.9 86.4h.1M109.3 116.9h.1M109.3 116.9v2.6M111.9 116.9h.1M111.9 116.9v2.6M114.4 116.9h.1M114.4 116.9v2.6M132.2 104.2h.1M132.2 111.8h.1M132.2 104.2v2.6"/>
<path d="M132.2 109.3v2.5M89 122h.1M89 124.5h.1M89 127.1h.1M89 129.6h.1M89 134.7h.1M89 139.8h.1M89 132.2h.1M89 122h2.6M89 124.5h2.6M89 127.1h2.6M89 129.6h2.6"/>
<path d="M89 134.7h2.6M89 139.8h2.6M89 132.2h2.6M134.7 122h2.6M134.7 124.5h2.6M134.7 127.1h2.6M134.7 129.6h2.6M134.7 134.7h2.6M134.7 139.8h2.6M134.7 132.2h2.6M137.3 139.8h.1M137.3 134.7h.1"/>
<path d="M137.3 132.2h.1M137.3 129.6h.1M137.3 127.1h.1M137.3 124.5h.1M137.3 122h.1M89 142.3h.1M89 144.9h.1M89 147.4h.1M89 149.9h.1M89 152.5h.1M89 142.3h2.6M89 144.9h2.6"/>
<path d="M89 147.4h2.6M89 149.9h2.6M89 152.5h2.6M111.9 157.6h.1M111.9 155v2.6M114.4 157.6h.1M114.4 155v2.6M134.7 142.3h2.6M134.7 144.9h2.6M134.7 147.4h2.6M134.7 149.9h2.6M137.3 149.9h.1"/>
<path d="M137.3 147.4h.1M137.3 144.9h.1M137.3 142.3h.1M63.6 180.4h.1M63.6 180.4h7.6"/>
</g>
<g fill="none" stroke="#00f" stroke-width=".25">
<path d="M180.5 71.2h7.6v10.2h-7.6zM183 71.2h-.3v-1.3h3.1v1.3M182.7 81.4v1.2h3.1v-1.2h-.3M91.6 119.5h43.1v35.5h-43.1zM129.9 108.5h.1M129.9 107.3h.1M129.9 108.5h4.6M129.9 107.3h4.6M132.2 107.3h.1M132.2 108.5h.1M132.2 106.8v.5M132.2 108.5v.8"/>
<path d="M71.2 177.9h5.1v5.1h-5.1zM72.5 177.9v-.8h2.3v.8M72.5 183v.7h2.3v-.7"/>
</g>
<circle cx="109.3" cy="104.2" r=".48" fill="#f0f"/>
<circle cx="109.3" cy="104.2" r=".48" fill="none" stroke="#f0f" stroke-width=".25"/>
<circle cx="68.7" cy="104.2" r=".48" fill="#f0f"/>
<circle cx="68.7" cy="104.2" r=".48" fill="none" stroke="#f0f" stroke-width=".25"/>
<circle cx="61" cy="12.7" r=".48" fill="#f0f"/>
<circle cx="61" cy="12.7" r=".48" fill="none" stroke="#f0f" stroke-width=".25"/>
<circle cx="249" cy="155" r=".48" fill="#f0f"/>
<circle cx="249" cy="155" r=".48" fill="none" stroke="#f0f" stroke-width=".25"/>
<circle cx="249" cy="111.8" r=".48" fill="#f0f"/>
<circle cx="249" cy="111.8" r=".48" fill="none" stroke="#f0f" stroke-width=".25"/>
<circle cx="249" cy="137.2" r=".48" fill="#f0f"/>
<circle cx="249" cy="137.2" r=".48" fill="none" stroke="#f0f" stroke-width=".25"/>
<circle cx="68.7" cy="122" r=".48" fill="#f0f"/>
<circle cx="68.7" cy="122" r=".48" fill="none" stroke="#f0f" stroke-width=".25"/>
<circle cx="81.4" cy="104.2" r=".48" fill="#f0f"/>
<circle cx="81.4" cy="104.2" r=".48" fill="none" stroke="#f0f" stroke-width=".25"/>
<circle cx="114.4" cy="109.3" r=".48" fill="#f0f"/>
<circle cx="114.4" cy="109.3" r=".48" fill="none" stroke="#f0f" stroke-width=".25"/>
<circle cx="124.5" cy="104.2" r=".48" fill="#f0f"/>
<circle cx="124.5" cy="104.2" r=".48" fill="none" stroke="#f0f" stroke-width=".25"/>
<circle cx="91.5" cy="104.2" r=".48" fill="#f0f"/>
<circle cx="91.5" cy="104.2" r=".48" fill="none" stroke="#f0f" stroke-width=".25"/>
<circle cx="81.4" cy="122" r=".48" fill="#f0f"/>
<circle cx="81.4" cy="122" r=".48" fill="none" stroke="#f0f" stroke-width=".25"/>
<circle cx="15.3" cy="35.6" r=".48" fill="#f0f"/>
<circle cx="15.3" cy="35.6" r=".48" fill="none" stroke="#f0f" stroke-width=".25"/>
<circle cx="249" cy="144.8" r=".48" fill="#f0f"/>
<circle cx="249" cy="144.8" r=".48" fill="none" stroke="#f0f" stroke-width=".25"/>
<circle cx="249" cy="139.7" r=".48" fill="#f0f"/>
<circle cx="249" cy="139.7" r=".48" fill="none" stroke="#f0f" stroke-width=".25"/>
<circle cx="249" cy="149.9" r=".48" fill="#f0f"/>
<circle cx="249" cy="149.9" r=".48" fill="none" stroke="#f0f" stroke-width=".25"/>
<circle cx="249" cy="152.4" r=".48" fill="#f0f"/>
<circle cx="249" cy="152.4" r=".48" fill="none" stroke="#f0f" stroke-width=".25"/>
<circle cx="249" cy="114.3" r=".48" fill="#f0f"/>
<circle cx="249" cy="114.3" r=".48" fill="none" stroke="#f0f" stroke-width=".25"/>
<circle cx="249" cy="157.5" r=".48" fill="#f0f"/>
<circle cx="249" cy="157.5" r=".48" fill="none" stroke="#f0f" stroke-width=".25"/>
<circle cx="249" cy="132.1" r=".48" fill="#f0f"/>
<circle cx="249" cy="132.1" r=".48" fill="none" stroke="#f0f" stroke-width=".25"/>
<circle cx="61" cy="45.8" r=".48" fill="#f0f"/>
<circle cx="61" cy="45.8" r=".48" fill="none" stroke="#f0f" stroke-width=".25"/>
<circle cx="114.4" cy="162.6" r=".48" fill="#f0f"/>
<circle cx="114.4" cy="162.6" r=".48" fill="none" stroke="#f0f" stroke-width=".25"/>
<circle cx="249" cy="119.4" r=".48" fill="#f0f"/>
<circle cx="249" cy="119.4" r=".48" fill="none" stroke="#f0f" stroke-width=".25"/>
<circle cx="249" cy="127" r=".48" fill="#f0f"/>
<circle cx="249" cy="127" r=".48" fill="none" stroke="#f0f" stroke-width=".25"/>
<circle cx="249" cy="124.5" r=".48" fill="#f0f"/>
<circle cx="249" cy="124.5" r=".48" fill="none" stroke="#f0f" stroke-width=".25"/>
<circle cx="15.3" cy="86.4" r=".48" fill="#f0f"/>
<circle cx="15.3" cy="86.4" r=".48" fill="none" stroke="#f0f" stroke-width=".25"/>
<circle cx="249" cy="147.4" r=".48" fill="#f0f"/>
<circle cx="249" cy="147.4" r=".48" fill="none" stroke="#f0f" stroke-width=".25"/>
<circle cx="249" cy="129.6" r=".48" fill="#f0f"/>
<circle cx="249" cy="129.6" r=".48" fill="none" stroke="#f0f" stroke-width=".25"/>
<circle cx="249" cy="116.9" r=".48" fill="#f0f"/>
<circle cx="249" cy="116.9" r=".48" fill="none" stroke="#f0f" stroke-width=".25"/>
<circle cx="249" cy="142.3" r=".48" fill="#f0f"/>
<circle cx="249" cy="142.3" r=".48" fill="none" stroke="#f0f" stroke-width=".25"/>
<circle cx="249" cy="122" r=".48" fill="#f0f"/>
<circle cx="249" cy="122" r=".48" fill="none" stroke="#f0f" stroke-width=".25"/>
<circle cx="249" cy="134.7" r=".48" fill="#f0f"/>
<circle cx="249" cy="134.7" r=".48" fill="none" stroke="#f0f" stroke-width=".25"/>
<circle cx="61" cy="63.5" r=".48" fill="#f0f"/>
<circle cx="61" cy="63.5" r=".48" fill="none" stroke="#f0f" stroke-width=".25"/>
<text font-size="4.1" x="210.9" y="194.4">Gertboard</text>
<g font-size="2.3">
<text x="59.1" y="9.4">3V3</text>
<text x="60.5" y="23.7" transform="rotate(-90 60.5 23.7)">1</text>
<text x="47.9" y="30">6</text>
<text x="73" y="27.4">2</text>
<text x="73" y="30">3</text>
<text x="19.9" y="35.1">1</text>
<text x="19.9" y="32.5">3</text>
<text x="34.9" y="35.1">2</text>
<text x="34.9" y="32.5">4</text>
<text x="47.9" y="35.1">8</text>
<text x="73" y="32.5">4</text>
<text x="73" y="35.1">5</text>
<text x="60.5" y="43.8" transform="rotate(-90 60.5 43.8)">7</text>
<text x="59.1" y="57.7">3V3</text>
<text x="193.7" y="67.8">3V3</text>
<text x="60.5" y="74.5" transform="rotate(-90 60.5 74.5)">8</text>
<text x="146.4" y="74.7">MC_MISO</text>
<text x="147.4" y="77.2">MC_SCK</text>
<text x="177.4" y="73.2">1</text>
<text x="177.4" y="75.7">3</text>
<text x="189.9" y="73.2">2</text>
<text x="189.9" y="75.7">4</text>
<text x="208.9" y="77.2">MC_MOSI</text>
<text x="19.9" y="83.3">1</text>
<text x="34.9" y="83.3">2</text>
<text x="47.9" y="80.8">2</text>
<text x="78.1" y="78.2">1</text>
<text x="78.1" y="80.8">7</text>
<text x="78.1" y="83.3">6</text>
<text x="135" y="79.8">PC6/DBG/RESETn</text>
<text x="177.4" y="78.2">5</text>
<text x="189.9" y="78.2">6</text>
<text x="19.9" y="85.9">3</text>
<text x="34.9" y="85.9">4</text>
<text x="47.9" y="85.9">3</text>
<text x="78.1" y="85.9">5</text>
<text x="60.5" y="92" transform="rotate(-90 60.5 92)">4</text>
<text x="107.3" y="100.8">3V3</text>
<text x="195.7" y="112.8">PC1</text>
<text x="195.7" y="110.2">PC0</text>
<text x="225.7" y="108.7">2</text>
<text x="225.7" y="111.3">4</text>
<text x="225.7" y="113.8">6</text>
<text x="240.7" y="113.8">5</text>
<text x="240.7" y="111.3">3</text>
<text x="240.7" y="108.7">1</text>
<text x="108.8" y="117.7" transform="rotate(-90 108.8 117.7)">7</text>
<text x="111.3" y="117.7" transform="rotate(-90 111.3 117.7)">20</text>
<text x="113.8" y="117.7" transform="rotate(-90 113.8 117.7)">21</text>
<text x="195.2" y="117.9">RC3</text>
<text x="195.7" y="115.3">PC2</text>
<text x="224.4" y="118.9">10</text>
<text x="225.7" y="116.3">8</text>
<text x="240.7" y="118.9">9</text>
<text x="240.7" y="116.3">7</text>
<text x="30.9" y="122.9">PC6/DBG/RESETn</text>
<text x="63.9" y="125.5">PD0</text>
<text x="88.5" y="121.4">1</text>
<text x="88.5" y="124">2</text>
<text x="136.5" y="124">27</text>
<text x="136.5" y="121.4">28</text>
<text x="160.7" y="125.5">PC4</text>
<text x="160.7" y="122.9">PC5</text>
<text x="195.7" y="120.4">PC4</text>
<text x="195.7" y="122.9">PC5</text>
<text x="195.7" y="125.5">PD0</text>
<text x="224.4" y="121.4">12</text>
<text x="224.4" y="124">14</text>
<text x="240.7" y="124">13</text>
<text x="240.7" y="121.4">11</text>
<text x="63.9" y="128">PD1</text>
<text x="63.9" y="130.6">PD2</text>
<text x="88.5" y="126.5">3</text>
<text x="88.5" y="129">4</text>
<text x="88.5" y="131.6">5</text>
<text x="136.5" y="131.6">24</text>
<text x="136.5" y="129">25</text>
<text x="136.5" y="126.5">26</text>
<text x="160.7" y="130.6">PC2</text>
<text x="160.7" y="128">RC3</text>
<text x="195.7" y="130.6">PD2</text>
<text x="195.7" y="128">PD1</text>
<text x="224.4" y="126.5">16</text>
<text x="224.4" y="129">18</text>
<text x="224.4" y="131.6">20</text>
<text x="240.7" y="131.6">19</text>
<text x="240.7" y="129">17</text>
<text x="240.7" y="126.5">15</text>
<text x="63.9" y="133.1">PD3</text>
<text x="63.9" y="135.6">PD4</text>
<text x="88.5" y="134.1">6</text>
<text x="136.5" y="134.1">23</text>
<text x="160.7" y="135.6">PC0</text>
<text x="160.7" y="133.1">PC1</text>
<text x="195.7" y="133.1">PD3</text>
<text x="195.7" y="135.6">PD4</text>
<text x="224.4" y="136.7">24</text>
<text x="224.4" y="134.1">22</text>
<text x="240.7" y="136.7">23</text>
<text x="240.7" y="134.1">21</text>
<text x="60.3" y="139.2">1</text>
<text x="87.2" y="141.7">10</text>
<text x="88.5" y="139.2">9</text>
<text x="136.5" y="141.7">18</text>
<text x="136.5" y="139.2">19</text>
<text x="160.7" y="140.7">MC_SCK</text>
<text x="160.7" y="143.3">MC_MISO</text>
<text x="195.7" y="138.2">PD5</text>
<text x="195.7" y="140.7">PD6</text>
<text x="195.7" y="143.3">PD7</text>
<text x="224.4" y="139.2">26</text>
<text x="224.4" y="141.7">28</text>
<text x="240.7" y="141.7">27</text>
<text x="240.7" y="139.2">25</text>
<text x="37.7" y="144.3">2</text>
<text x="60.3" y="149.4">3</text>
<text x="87.2" y="144.3">11</text>
<text x="87.2" y="146.8">12</text>
<text x="87.2" y="149.4">13</text>
<text x="136.5" y="149.4">15</text>
<text x="136.5" y="146.8">16</text>
<text x="136.5" y="144.3">17</text>
<text x="160.7" y="145.8">MC_MOSI</text>
<text x="160.7" y="148.3">PB2</text>
<text x="195.7" y="148.3">PB1</text>
<text x="195.7" y="145.8">PB0</text>
<text x="224.4" y="144.3">30</text>
<text x="224.4" y="146.8">32</text>
<text x="224.4" y="149.4">34</text>
<text x="240.7" y="149.4">33</text>
<text x="240.7" y="146.8">31</text>
<text x="240.7" y="144.3">29</text>
<text x="63.9" y="156">PD5</text>
<text x="87.2" y="151.9">14</text>
<text x="160.7" y="150.9">PB1</text>
<text x="189.6" y="153.4">MC_MOSI</text>
<text x="189.6" y="156">MC_MISO</text>
<text x="195.7" y="150.9">PB2</text>
<text x="224.4" y="151.9">36</text>
<text x="224.4" y="154.4">38</text>
<text x="240.7" y="154.4">37</text>
<text x="240.7" y="151.9">35</text>
<text x="63.9" y="158.5">PD6</text>
<text x="63.9" y="161">PD7</text>
<text x="111.3" y="158.1" transform="rotate(-90 111.3 158.1)">8</text>
<text x="113.8" y="159.3" transform="rotate(-90 113.8 159.3)">22</text>
<text x="190.6" y="158.5">MC_SCK</text>
<text x="224.4" y="157">40</text>
<text x="240.7" y="157">39</text>
<text x="63.6" y="163.6">PB0</text>
<text x="142.6" y="168.7">PD0</text>
<text x="142.6" y="171.2">PD1</text>
<text x="68.2" y="179.8">1</text>
<text x="203.1" y="191.8">Title</text>
<text x="203.1" y="199.4">Size</text>
<text x="205.6" y="201.9">A4</text>
<text x="213.2" y="199.4">Document Number</text>
<text x="213.2" y="201.9">-</text>
<text x="286.9" y="199.4">Rev</text>
<text x="289.4" y="201.9">4</text>
<text x="203.1" y="207">Date:</text>
<text x="253.9" y="207">Sheet</text>
<text x="266.6" y="207">6</text>
<text x="274.2" y="207">of</text>
<text x="281.8" y="207">6</text>
</g>
<g font-size="2.3" fill="#000080">
<text x="71" y="17.5">C19</text>
<text x="71" y="19.8">100nF_0805</text>
<text x="23" y="29.5">J29</text>
<text x="52.7" y="24.1">U10</text>
<text x="23" y="42.9">CON4A</text>
<text x="48.4" y="42.9">MCP4802</text>
<text x="71" y="68.3">C20</text>
<text x="71" y="70.6">100nF_0805</text>
<text x="180.5" y="67.6">J23</text>
<text x="71.2" y="75.9">U6</text>
<text x="23" y="78.5">J28</text>
<text x="172.8" y="86.1">HEADER 3X2</text>
<text x="23" y="93.7">CON4A</text>
<text x="45.8" y="93.7">MCP3002</text>
<text x="228.7" y="101.3">J25</text>
<text x="38.2" y="106.4">C15</text>
<text x="30.6" y="109">100nF_0805</text>
<text x="63.6" y="111.5">D19</text>
<text x="96.4" y="109">C16</text>
<text x="96.4" y="111.3">10uF_1206</text>
<text x="136" y="109">C17</text>
<text x="137.3" y="113">100nF_0805</text>
<text x="58.5" y="114">1N4148</text>
<text x="71.2" y="114">10K_0805</text>
<text x="76.3" y="116.6">R34</text>
<text x="93.3" y="118.1">U8</text>
<text x="43.3" y="135.9">X1</text>
<text x="42.8" y="155.7">Cer resonator</text>
<text x="93.6" y="158.2">ATmega328P</text>
<text x="228.7" y="167.4">CONN PCB 20x2</text>
<text x="71.2" y="174.2">J71</text>
<text x="71.2" y="187.7">HEADER 1</text>
</g>
<g font-size="2.3" fill="#004080">
<text x="65.5" y="29.1">CSn</text>
<text x="52.2" y="31.7">VOUTB</text>
<text x="62.2" y="31.7" transform="rotate(-90 62.2 31.7)">VDD</text>
<text x="65.2" y="31.7">SCK</text>
<text x="66.1" y="34.2">SDI</text>
<text x="52.2" y="36.7">VOUTA</text>
<text x="62.2" y="39.5" transform="rotate(-90 62.2 39.5)">VSS</text>
<text x="62.5" y="36.7">LDACn</text>
<text x="52.2" y="82.5">CH0</text>
<text x="63.5" y="79.9">CSn/SHDN</text>
<text x="70.6" y="82.5">CLK</text>
<text x="52.2" y="87.5">CH1</text>
<text x="62.2" y="87.7" transform="rotate(-90 62.2 87.7)">VSS VDD</text>
<text x="68.6" y="85">DOUT</text>
<text x="71.1" y="87.5">DIN</text>
<text x="92.8" y="123.1">PC6/Reset_n</text>
<text x="92.8" y="125.6">PD0/RXD</text>
<text x="110.4" y="125.6" transform="rotate(-90 110.4 125.6)">VCC</text>
<text x="116.8" y="125.6">ADC4/SDA/PC4</text>
<text x="117" y="123.1">ADC5/SCL/PC5</text>
<text x="92.8" y="128.2">PD1/TXD</text>
<text x="92.8" y="130.7">PD2/INT0</text>
<text x="113" y="127.2" transform="rotate(-90 113 127.2)">AVCC</text>
<text x="115.5" y="126.9" transform="rotate(-90 115.5 126.9)">AREF</text>
<text x="122.2" y="130.7">ADC2/PC2</text>
<text x="122.2" y="128.2">ADC3/PC3</text>
<text x="92.8" y="135.8">PD4/XCK/T0</text>
<text x="92.8" y="133.3">PD3/INT1/OC2B</text>
<text x="122.2" y="135.8">ADC0/PC0</text>
<text x="122.2" y="133.3">ADC1/PC1</text>
<text x="92.8" y="140.9">PB6/XTAL1</text>
<text x="92.8" y="143.4">PB7/XTAL2</text>
<text x="115.7" y="143.4">MISO/OC2A/PB4</text>
<text x="123.8" y="140.9">SCK/PB5</text>
<text x="92.8" y="146">PD5/OC0B/T1</text>
<text x="92.8" y="148.5">PD6/OC0A/AIN0</text>
<text x="115.7" y="146">MOSI/OC2A/PB3</text>
<text x="116" y="148.5">SS_n/OC1B/PB2</text>
<text x="92.8" y="151">PD7/AIN1</text>
<text x="92.8" y="153.6">PB0/CLK0/ICP1</text>
<text x="113" y="153.8" transform="rotate(-90 113 153.8)">GND</text>
<text x="115.5" y="153.8" transform="rotate(-90 115.5 153.8)">GND</text>
<text x="122.3" y="151">OC1A/PB1</text>
</g>
<g font-size="2.3" fill="#f00">
<text x="84.5" y="29">CSnB</text>
<text x="41.3" y="35.1">DA0</text>
<text x="41.3" y="30.1">DA1</text>
<text x="84.5" y="34">MOSI</text>
<text x="84.5" y="31.5">SCLK</text>
<text x="41.3" y="80.6">AD0</text>
<text x="89.5" y="82.3">SCLK</text>
<text x="89.5" y="79.8">CSnA</text>
<text x="41.3" y="85.9">AD1</text>
<text x="89.5" y="84.8">MISO</text>
<text x="89.5" y="87.4">MOSI</text>
<text x="64.1" y="139.3">XTAL_IN</text>
<text x="163.2" y="168.7">MC_RX</text>
<text x="163.2" y="171.2">MC_TX</text>
<text x="56.5" y="179.9">XTAL_IN</text>
</g>
<g font-size="1.8">
<text x="31.8" y="1.9">5</text>
<text x="90.1" y="1.9">4</text>
<text x="148.5" y="1.9">3</text>
<text x="206.9" y="1.9">2</text>
<text x="265.2" y="1.9">1</text>
<text x=".8" y="29.8">D</text>
<text x="295.2" y="29.8">D</text>
<text x=".8" y="80.9">C</text>
<text x="295.2" y="80.9">C</text>
<text x=".8" y="132.2">B</text>
<text x="295.2" y="132.2">B</text>
<text x=".8" y="183.3">A</text>
<text x="295.2" y="183.3">A</text>
<text x="31.8" y="209.2">5</text>
<text x="90.1" y="209.2">4</text>
<text x="148.5" y="209.2">3</text>
<text x="206.9" y="209.2">2</text>
<text x="265.2" y="209.2">1</text>
</g>
</svg>
